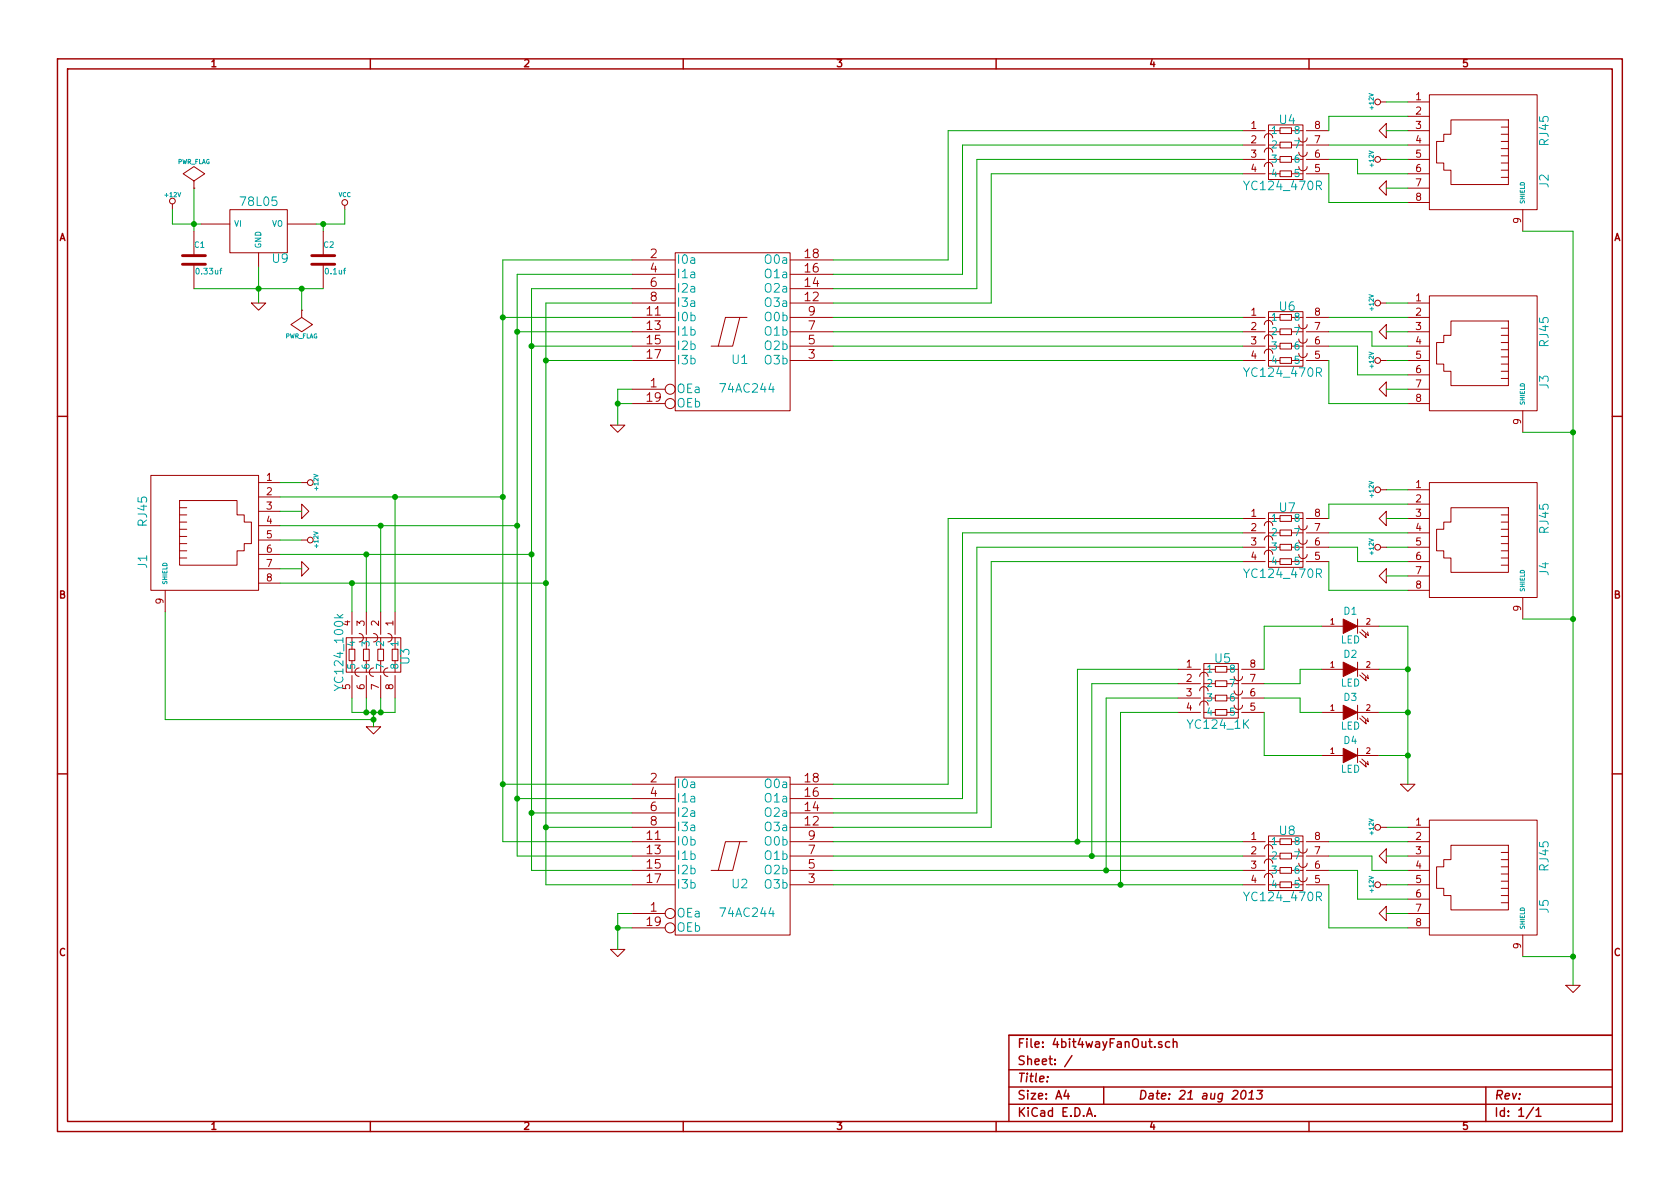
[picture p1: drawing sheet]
<svg xmlns="http://www.w3.org/2000/svg" width="297mm" height="210mm" viewBox="0 0 297 210" stroke-linecap="round" stroke-linejoin="round" font-family="sans-serif">
<g fill="none" stroke="#a00000" stroke-width=".25">
<path d="M10.2 10.4h276.6v189.7h-276.6zM11.9 12.2h273.2v186.1h-273.2zM65.5 10.4v1.8M120.8 10.4v1.8M176.1 10.4v1.8M231.4 10.4v1.8M10.2 73.6h1.7M285.1 73.6h1.7M10.2 136.8h1.7M285.1 136.8h1.7M65.5 198.3v1.8M120.8 198.3v1.8"/>
<path d="M176.1 198.3v1.8M178.4 189.2h106.7M178.4 195.3h106.7M178.4 192.2h106.7M185.2 190.4v.1M188.5 192.8l-.4 1h1M188.8 193.3v1.1M189.5 186.7l-1.3 1.9M192.1 197.4l.5-1.5 .5 1.5M192.3 197h.7M193.6 197.3v.1M195.1 192.2v3.1"/>
<path d="M205.4 184.3l-.3-.1-.3 .2 .1 .2 .5 .2v.3h-.6M206.8 184.3a.48 .48 0 0 0-.7 0v.8l.3 .1 .4-.1M207.4 184.3h.1a.36 .36 0 0 1 .6 .1v.8M207.4 183.7v1.5M219.6 193l.4-.2a.88 .88 0 0 1-.3 1.6l-.3-.3a1.19 1.19 0 0 1 .2-1.1zM220.8 194.4h.8M220.9 193.3l.5-.5-.2 1.6M222.3 192.8h1l-.6 .6 .3 .1 .2 .2-.3 .6-.5 .1-.3-.2M231.4 198.3v1.8M262.7 192.2v6.1M271.1 195.8l-1.3 2M271.6 196.3l.4-.4v1.5"/>
<path d="M271.6 197.4h.9M285.1 183.1h-106.7v15.2"/>
</g>
<g fill="none" stroke="#a00000" stroke-width=".18">
<path d="M244.1 18h1M248.9 18h3.8M252.7 16.8h19.1v20.3h-19.1zM30.5 36.1v1M34.3 33.3h.1M34.3 32l1.9-1.3-1.9-1.2-1.9 1.2 1.9 1.3v1.3M35.6 39.6h5M40.6 37.1h10.2v7.6h-10.2zM50.8 39.6h5.1M61 36.3v.8M219.7 23.1h4M219.7 25.6h4"/>
<path d="M219.7 28.2h4M219.7 30.7h4M223.5 29.5a.75 .75 0 0 1 .8-.8 .75 .75 0 0 1 .7 .8M223.5 26.9a.75 .75 0 0 1 .8-.7 .75 .75 0 0 1 .7 .7M223.5 24.4a.75 .75 0 0 1 .8-.8 .75 .75 0 0 1 .7 .8M224.3 22.1h6.1v9.6h-6.1zM224.3 23.1h2M224.3 25.6h2M224.3 28.2h2M224.3 30.7h2M226.3 30.2h2v1h-2zM226.3 27.7h2v1h-2z"/>
<path d="M226.3 25.1h2v1.1h-2zM226.3 22.6h2v1h-2zM228.3 23.1h2.1M228.3 25.6h2.1M228.3 28.2h2.1M228.3 30.7h2.1M229.6 29.5a.74 .74 0 0 0 .8 .7 .74 .74 0 0 0 .7-.7M229.6 26.9a.74 .74 0 0 0 .8 .8 .74 .74 0 0 0 .7-.8M229.6 24.4a.74 .74 0 0 0 .8 .7 .74 .74 0 0 0 .7-.7M231 23.1h3.9M231 25.6h3.9M231 28.2h3.9"/>
<path d="M231 30.7h3.9M243.8 23.1l1.3-1.3v2.6zM243.8 33.3l1.3-1.3v2.5zM244.1 28.2h1M248.9 20.6h3.8M248.9 23.1h3.8M248.9 25.6h3.8M248.9 28.2h3.8M248.9 30.7h3.8M248.9 33.3h3.8M248.9 35.8h3.8M256.5 21.2h10.2v11.4h-10.2v-2.5h-1.2v-1.3h-1.3v-3.8h1.3v-1.3h1.2z"/>
<path d="M265.4 22.5h1.3M265.4 23.7h1.3M265.4 25h1.3M265.4 26.3h1.3M265.4 27.6h1.3M265.4 28.8h1.3M265.4 30.1h1.3M265.4 31.4h1.3M269.2 37.1v3.8M34.3 40.9v4.3M34.3 46.7v4.3M44.4 53.6h2.6l-1.3 1.3z"/>
<path d="M45.7 44.7v2.5M53.3 54.9h.1M53.3 54.9v1.2l1.9 1.3-1.9 1.3-1.9-1.3 1.9-1.3M57.1 40.9v4.3M57.1 46.7v4.3M111.8 53.6h7.6M111.8 56.1h7.6M111.8 58.7h7.6M111.8 46h7.6M111.8 48.5h7.6M111.8 51h7.6M119.4 44.7h20.3v27.9h-20.3z"/>
<path d="M130.8 56.1l-1.3 5.1h-2.5M132.1 56.1h-3.8l-1.3 5.1h-1.3M139.7 53.6h7.6M139.7 56.1h7.6M139.7 58.7h7.6M139.7 46h7.6M139.7 48.5h7.6M139.7 51h7.6M219.7 56.1h4M219.7 58.7h4M223.5 59.9a.75 .75 0 0 1 .8-.7 .75 .75 0 0 1 .7 .7M223.5 57.4a.75 .75 0 0 1 .8-.8 .75 .75 0 0 1 .7 .8"/>
<path d="M224.3 55.1h6.1v9.7h-6.1zM224.3 56.1h2M224.3 58.7h2M226.3 58.2h2v1h-2zM226.3 55.6h2v1h-2zM228.3 56.1h2.1M228.3 58.7h2.1M229.6 59.9a.74 .74 0 0 0 .8 .8 .74 .74 0 0 0 .7-.8M229.6 57.4a.74 .74 0 0 0 .8 .7 .74 .74 0 0 0 .7-.7M231 56.1h3.9M231 58.7h3.9M243.8 58.7l1.3-1.3v2.5z"/>
<path d="M244.1 53.6h1M248.9 53.6h3.8M248.9 56.1h3.8M248.9 58.7h3.8M252.7 52.3h19.1v20.3h-19.1zM256.5 56.8h10.2v11.4h-10.2v-2.5h-1.2v-1.3h-1.3v-3.8h1.3v-1.3h1.2zM265.4 58h1.3M265.4 59.3h1.3M107.9 75.2h2.6l-1.3 1.2zM111.8 61.2h7.6M111.8 63.7h7.6M111.8 68.8h5.8"/>
<path d="M111.8 71.4h5.8M139.7 61.2h7.6M139.7 63.7h7.6M219.7 61.2h4M219.7 63.7h4M223.5 62.5a.75 .75 0 0 1 .8-.8 .75 .75 0 0 1 .7 .8M224.3 61.2h2M224.3 63.7h2M226.3 63.2h2v1.1h-2zM226.3 60.7h2v1h-2zM228.3 61.2h2.1M228.3 63.7h2.1"/>
<path d="M229.6 62.5a.74 .74 0 0 0 .8 .7 .74 .74 0 0 0 .7-.7M231 61.2h3.9M231 63.7h3.9M243.8 68.8l1.3-1.2v2.5zM244.1 63.7h1M248.9 61.2h3.8M248.9 63.7h3.8M248.9 66.3h3.8M248.9 68.8h3.8M248.9 71.4h3.8M265.4 60.6h1.3M265.4 61.8h1.3"/>
<path d="M265.4 63.1h1.3M265.4 64.4h1.3M265.4 65.7h1.3M265.4 66.9h1.3M269.2 72.6v3.8M26.7 84.1h19v20.3h-19zM31.7 89.8h1.3M31.7 91.1h1.3M31.7 92.3h1.3M31.7 93.6h1.3M31.7 94.9h1.3M31.7 96.1h1.3"/>
<path d="M31.7 97.4h1.3M31.7 98.7h1.3M31.7 88.5h10.2v2.6h1.3v1.2h1.2v3.8h-1.2v1.3h-1.3v2.5h-10.2zM45.7 85.3h3.8M45.7 87.9h3.8M45.7 90.4h3.8M45.7 93h3.8M45.7 95.5h3.8M45.7 98h3.8M53.3 99.3l1.3 1.3-1.3 1.2zM53.3 89.1l1.3 1.3-1.3 1.3zM53.3 85.3h1.1"/>
<path d="M53.3 95.5h1.1M219.7 91.7h4M219.7 94.2h4M219.7 96.8h4M219.7 99.3h4M223.5 98a.75 .75 0 0 1 .8-.7 .75 .75 0 0 1 .7 .7M223.5 95.5a.75 .75 0 0 1 .8-.8 .75 .75 0 0 1 .7 .8M223.5 93a.75 .75 0 0 1 .8-.8 .75 .75 0 0 1 .7 .8M224.3 90.7h6.1v9.6h-6.1zM224.3 91.7h2M224.3 94.2h2M224.3 96.8h2"/>
<path d="M224.3 99.3h2M226.3 98.8h2v1h-2zM226.3 96.3h2v1h-2zM226.3 93.7h2v1h-2zM226.3 91.2h2v1h-2zM228.3 91.7h2.1M228.3 94.2h2.1M228.3 96.8h2.1M228.3 99.3h2.1M229.6 98a.74 .74 0 0 0 .8 .8 .74 .74 0 0 0 .7-.8M229.6 95.5a.74 .74 0 0 0 .8 .7 .74 .74 0 0 0 .7-.7M229.6 93a.74 .74 0 0 0 .8 .7 .74 .74 0 0 0 .7-.7"/>
<path d="M231 91.7h3.9M231 94.2h3.9M231 96.8h3.9M231 99.3h3.9M243.8 91.7l1.3-1.3v2.6zM244.1 86.6h1M244.1 96.8h1M248.9 86.6h3.8M248.9 89.1h3.8M248.9 91.7h3.8M248.9 94.2h3.8M248.9 96.8h3.8"/>
<path d="M248.9 99.3h3.8M252.7 85.3h19.1v20.4h-19.1zM256.5 89.8h10.2v11.4h-10.2v-2.5h-1.2v-1.3h-1.3v-3.8h1.3v-1.3h1.2zM265.4 91.1h1.3M265.4 92.3h1.3M265.4 93.6h1.3M265.4 94.9h1.3M265.4 96.1h1.3M265.4 97.4h1.3M265.4 98.7h1.3M265.4 99.9h1.3M29.2 104.4v3.8"/>
<path d="M45.7 100.6h3.8M45.7 103.1h3.8M61.2 112.8h9.7v6.1h-9.7zM61.7 114.8h1v2h-1zM62.2 108.2v4M62.2 112.8v2M62.2 116.8v2.1M62.2 119.5v3.9M63.5 112a.74 .74 0 0 1 .7 .8 .74 .74 0 0 1-.7 .7M63.5 118.1a.75 .75 0 0 0-.8 .8 .75 .75 0 0 0 .8 .7M64.3 114.8h1v2h-1zM64.8 108.2v4"/>
<path d="M64.8 112.8v2M64.8 116.8v2.1M64.8 119.5v3.9M66 112a.74 .74 0 0 1 .8 .8 .74 .74 0 0 1-.8 .7M66 118.1a.75 .75 0 0 0-.7 .8 .75 .75 0 0 0 .7 .7M66.8 114.8h1v2h-1zM67.3 108.2v4M67.3 112.8v2M67.3 116.8v2.1M67.3 119.5v3.9M68.6 112a.74 .74 0 0 1 .7 .8 .74 .74 0 0 1-.7 .7M68.6 118.1a.75 .75 0 0 0-.8 .8 .75 .75 0 0 0 .8 .7"/>
<path d="M69.3 114.8h1.1v2h-1.1zM69.8 108.2v4M69.8 112.8v2M69.8 116.8v2.1M69.8 119.5v3.9M208.3 118.4h4M212.1 119.6a.75 .75 0 0 1 .8-.7 .75 .75 0 0 1 .7 .7M212.9 117.3h6v9.7h-6zM212.9 118.4h2M214.9 117.9h2v1h-2zM216.9 118.4h2M218.2 119.6a.74 .74 0 0 0 .7 .8 .74 .74 0 0 0 .8-.8"/>
<path d="M219.5 118.4h4M233.7 110.7h3.8M233.7 118.4h3.8M240 109.5v2.5M240 117.1v2.5M240 110.7h3.8M240 118.4h3.8M240.4 111.8l1.2 1-.2-.7M240.4 119.4l1.2 1-.2-.6M240.8 111.4l1.1 1-.1-.6M240.8 119l1.1 1-.1-.6M243.8 101.8l1.3-1.2v2.5z"/>
<path d="M248.9 101.8h3.8M248.9 104.4h3.8M269.2 105.7v3.8M64.8 128.5h2.5l-1.3 1.3zM111.8 138.7h7.6M119.4 137.4h20.3v27.9h-20.3zM139.7 138.7h7.6M208.3 126h4M208.3 123.4h4M208.3 120.9h4M212.1 124.7a.75 .75 0 0 1 .8-.8 .75 .75 0 0 1 .7 .8M212.1 122.2a.75 .75 0 0 1 .8-.8 .75 .75 0 0 1 .7 .8"/>
<path d="M212.9 126h2M212.9 123.4h2M212.9 120.9h2M214.9 125.5h2v1h-2zM214.9 122.9h2v1h-2zM214.9 120.4h2v1h-2zM216.9 126h2M216.9 123.4h2M216.9 120.9h2M218.2 124.7a.74 .74 0 0 0 .7 .7 .74 .74 0 0 0 .8-.7M218.2 122.2a.74 .74 0 0 0 .7 .7 .74 .74 0 0 0 .8-.7M219.5 126h4"/>
<path d="M219.5 123.4h4M219.5 120.9h4M233.7 126h3.8M233.7 133.6h3.8M240 124.7v2.5M240 132.3v2.6M240 126h3.8M240 133.6h3.8M240.4 127l1.2 1-.2-.6M240.4 134.6l1.2 1-.2-.6M240.8 126.6l1.1 1-.1-.6M240.8 134.2l1.1 1-.1-.6"/>
<path d="M247.6 138.7h2.6l-1.3 1.2zM111.8 156.5h7.6M111.8 141.2h7.6M111.8 153.9h7.6M111.8 143.8h7.6M111.8 151.4h7.6M111.8 146.3h7.6M111.8 148.8h7.6M130.8 148.8l-1.3 5.1h-2.5M132.1 148.8h-3.8l-1.3 5.1h-1.3M139.7 156.5h7.6M139.7 141.2h7.6"/>
<path d="M139.7 153.9h7.6M139.7 143.8h7.6M139.7 151.4h7.6M139.7 146.3h7.6M139.7 148.8h7.6M219.7 156.5h4M219.7 153.9h4M219.7 151.4h4M219.7 148.8h4M223.5 155.2a.75 .75 0 0 1 .8-.8 .75 .75 0 0 1 .7 .8M223.5 152.6a.75 .75 0 0 1 .8-.7 .75 .75 0 0 1 .7 .7M223.5 150.1a.75 .75 0 0 1 .8-.8 .75 .75 0 0 1 .7 .8"/>
<path d="M224.3 147.8h6.1v9.7h-6.1zM224.3 156.5h2M224.3 153.9h2M224.3 151.4h2M224.3 148.8h2M226.3 156h2v1h-2zM226.3 153.4h2v1h-2zM226.3 150.9h2v1h-2zM226.3 148.3h2v1h-2zM228.3 156.5h2.1M228.3 153.9h2.1M228.3 151.4h2.1"/>
<path d="M228.3 148.8h2.1M229.6 155.2a.74 .74 0 0 0 .8 .7 .74 .74 0 0 0 .7-.7M229.6 152.6a.74 .74 0 0 0 .8 .8 .74 .74 0 0 0 .7-.8M229.6 150.1a.74 .74 0 0 0 .8 .7 .74 .74 0 0 0 .7-.7M231 156.5h3.9M231 153.9h3.9M231 151.4h3.9M231 148.8h3.9M243.8 151.4l1.3-1.3v2.5zM244.1 146.3h1M244.1 156.5h1M248.9 156.5h3.8"/>
<path d="M248.9 153.9h3.8M248.9 151.4h3.8M248.9 146.3h3.8M248.9 148.8h3.8M248.9 159h3.8M252.7 145h19.1v20.3h-19.1zM256.5 149.5h10.2v11.4h-10.2v-2.5h-1.2v-1.3h-1.3v-3.8h1.3v-1.3h1.2zM265.4 150.7h1.3M265.4 152h1.3M265.4 153.3h1.3M265.4 154.6h1.3M265.4 155.8h1.3"/>
<path d="M265.4 157.1h1.3M265.4 158.4h1.3M265.4 159.6h1.3M107.9 167.9h2.6l-1.3 1.3zM111.8 161.5h5.8M111.8 164.1h5.8M243.8 161.5l1.3-1.2v2.5zM248.9 161.5h3.8M248.9 164.1h3.8M269.2 165.3v3.9M276.9 174.2h2.5l-1.3 1.3z"/>
<circle cx="243.6" cy="18" r=".51"/>
<circle cx="30.5" cy="35.6" r=".51"/>
<circle cx="61" cy="35.8" r=".51"/>
<circle cx="243.6" cy="28.2" r=".51"/>
<circle cx="243.6" cy="53.6" r=".51"/>
<circle cx="118.5" cy="68.8" r=".89"/>
<circle cx="118.5" cy="71.4" r=".89"/>
<circle cx="243.6" cy="63.7" r=".51"/>
<circle cx="54.9" cy="95.5" r=".51"/>
<circle cx="54.9" cy="85.3" r=".51"/>
<circle cx="243.6" cy="86.6" r=".51"/>
<circle cx="243.6" cy="96.8" r=".51"/>
<circle cx="243.6" cy="156.5" r=".51"/>
<circle cx="243.6" cy="146.3" r=".51"/>
<circle cx="118.5" cy="164.1" r=".89"/>
<circle cx="118.5" cy="161.5" r=".89"/>
</g>
<g fill="#a00000" stroke="#a00000" stroke-width=".18">
<path d="M237.5 109.5l2.5 1.2-2.5 1.3z"/>
<path d="M237.5 117.1l2.5 1.3-2.5 1.2z"/>
<path d="M237.5 124.7l2.5 1.3-2.5 1.2z"/>
<path d="M237.5 132.3l2.5 1.3-2.5 1.3z"/>
</g>
<g fill="none" stroke="#00a000" stroke-width=".18">
<path d="M245.1 18h3.8M30.5 37.1v2.5h5.1M34.3 33.3v7.6M57.1 39.6v1.3M61 37.1v2.5h-5.1M219.7 30.7h-44.4v22.9h-28M219.7 28.2h-47v22.8h-25.4M219.7 23.1h-52.1v22.9h-20.3M219.7 25.6h-49.5v22.9h-22.9M234.9 28.2h5.1v2.5h8.9M234.9 25.6h14M234.9 30.7v5.1h14"/>
<path d="M245.1 33.3h3.8M245.1 28.2h3.8M245.1 23.1h3.8M248.9 20.6h-14v2.5M34.3 51h22.8M45.7 47.2v6.4M53.3 51v3.9M88.9 56.1h22.9M91.4 58.7h20.4M111.8 53.6h-15.3v102.9h15.3M111.8 46h-22.9v102.8h22.9M111.8 48.5h-20.4v102.9h20.4"/>
<path d="M111.8 51h-17.8v102.9h17.8M147.3 58.7h72.4M147.3 56.1h72.4M234.9 58.7h7.7v2.5h6.3M234.9 56.1h14M245.1 58.7h3.8M245.1 53.6h3.8M269.2 40.9h8.9v133.3M94 61.2h17.8M96.5 63.7h15.3M109.2 71.4h2.6M111.8 68.8h-2.6v6.4"/>
<path d="M147.3 63.7h72.4M147.3 61.2h72.4M234.9 61.2h5.1v5.1h8.9M234.9 63.7v7.7h14M245.1 68.8h3.8M245.1 63.7h3.8M269.2 76.4h8.9M49.5 90.4h3.8M49.5 95.5h3.8M49.5 85.3h3.8M49.5 87.9h39.4M49.5 93h41.9"/>
<path d="M49.5 98h44.5M64.8 98v10.2M67.3 93v15.2M69.8 87.9v20.3M219.7 91.7h-52.1v47h-20.3M219.7 94.2h-49.5v47h-22.9M219.7 96.8h-47v47h-25.4M219.7 99.3h-44.4v47h-28M234.9 99.3v5.1h14M234.9 96.8h5.1v2.5h8.9M234.9 94.2h14M245.1 96.8h3.8"/>
<path d="M245.1 91.7h3.8M245.1 86.6h3.8M248.9 89.1h-14v2.6M29.2 108.2v19h36.8M49.5 100.6h3.8M49.5 103.1h47M62.2 103.1v5.1M208.3 118.4h-17.8v30.4M233.7 110.7h-10.2v7.7M233.7 118.4h-3.8v2.5h-6.4M243.8 110.7h5.1v28M243.8 118.4h5.1"/>
<path d="M245.1 101.8h3.8M269.2 109.5h8.9M62.2 123.4v2.6h7.6v-2.6M64.8 123.4v2.6M66 126v2.5M67.3 123.4v2.6M88.9 138.7h22.9M208.3 126h-10.2v30.5M208.3 120.9h-15.3v30.5M208.3 123.4h-12.7v30.5M223.5 123.4h6.4v2.6h3.8M223.5 126v7.6h10.2"/>
<path d="M243.8 126h5.1M243.8 133.6h5.1M91.4 141.2h20.4M94 143.8h17.8M96.5 146.3h15.3M147.3 148.8h72.4M147.3 151.4h72.4M147.3 153.9h72.4M147.3 156.5h72.4M234.9 148.8h14M234.9 151.4h7.7v2.5h6.3M234.9 153.9h5.1v5.1h8.9"/>
<path d="M234.9 156.5v7.6h14M245.1 151.4h3.8M245.1 156.5h3.8M245.1 146.3h3.8M109.2 164.1h2.6M111.8 161.5h-2.6v6.4M245.1 161.5h3.8M269.2 169.2h8.9"/>
</g>
<g fill="#00a000" stroke="#00a000" stroke-width=".25">
<circle cx="88.9" cy="56.1" r=".41"/>
<circle cx="91.4" cy="58.7" r=".41"/>
<circle cx="94" cy="61.2" r=".41"/>
<circle cx="96.5" cy="63.7" r=".41"/>
<circle cx="88.9" cy="87.9" r=".41"/>
<circle cx="91.4" cy="93" r=".41"/>
<circle cx="94" cy="98" r=".41"/>
<circle cx="96.5" cy="103.1" r=".41"/>
<circle cx="88.9" cy="138.7" r=".41"/>
<circle cx="91.4" cy="141.2" r=".41"/>
<circle cx="94" cy="143.8" r=".41"/>
<circle cx="96.5" cy="146.3" r=".41"/>
<circle cx="109.2" cy="71.4" r=".41"/>
<circle cx="109.2" cy="164.1" r=".41"/>
<circle cx="248.9" cy="118.4" r=".41"/>
<circle cx="248.9" cy="126" r=".41"/>
<circle cx="248.9" cy="133.6" r=".41"/>
<circle cx="69.8" cy="87.9" r=".41"/>
<circle cx="67.3" cy="93" r=".41"/>
<circle cx="64.8" cy="98" r=".41"/>
<circle cx="62.2" cy="103.1" r=".41"/>
<circle cx="67.3" cy="126" r=".41"/>
<circle cx="64.8" cy="126" r=".41"/>
<circle cx="66" cy="126" r=".41"/>
<circle cx="190.5" cy="148.8" r=".41"/>
<circle cx="193" cy="151.4" r=".41"/>
<circle cx="195.6" cy="153.9" r=".41"/>
<circle cx="198.1" cy="156.5" r=".41"/>
<circle cx="34.3" cy="39.6" r=".41"/>
<circle cx="57.1" cy="39.6" r=".41"/>
<circle cx="45.7" cy="51" r=".41"/>
<circle cx="53.3" cy="51" r=".41"/>
<circle cx="66" cy="127.2" r=".41"/>
<circle cx="278.1" cy="169.2" r=".41"/>
<circle cx="278.1" cy="109.5" r=".41"/>
<circle cx="278.1" cy="76.4" r=".41"/>
</g>
<path d="M32.3 46.7h4M32.3 45.2h4M55.1 46.7h4.1M55.1 45.2h4.1" fill="none" stroke="#a00000" stroke-width=".51"/>
<g font-size="2.1" fill="#00a0a0">
<text x="226.2" y="22">U4</text>
<text x="273.9" y="25.6" transform="rotate(-90 273.9 25.6)">RJ45</text>
<text x="220.4" y="33.7">YC124_470R</text>
<text x="273.9" y="33.2" transform="rotate(-90 273.9 33.2)">J2</text>
<text x="42.7" y="36.5">78L05</text>
<text x="48.2" y="46.6">U9</text>
<text x="119.6" y="46.7">I0a</text>
<text x="135.4" y="46.7">O0a</text>
<text x="119.6" y="49.3">I1a</text>
<text x="119.6" y="51.8">I2a</text>
<text x="135.4" y="51.8">O2a</text>
<text x="135.4" y="49.3">O1a</text>
<text x="119.6" y="54.4">I3a</text>
<text x="119.6" y="56.9">I0b</text>
<text x="119.6" y="59.4">I1b</text>
<text x="135.3" y="59.4">O1b</text>
<text x="135.3" y="56.9">O0b</text>
<text x="135.4" y="54.4">O3a</text>
<text x="226.2" y="55">U6</text>
<text x="119.6" y="62">I2b</text>
<text x="119.6" y="64.5">I3b</text>
<text x="129.5" y="64.4">U1</text>
<text x="135.3" y="64.5">O3b</text>
<text x="135.3" y="62">O2b</text>
<text x="273.9" y="61.2" transform="rotate(-90 273.9 61.2)">RJ45</text>
<text x="119.6" y="69.6">OEa</text>
<text x="127.6" y="69.5">74AC244</text>
<text x="220.4" y="66.7">YC124_470R</text>
<text x="273.9" y="68.7" transform="rotate(-90 273.9 68.7)">J3</text>
<text x="119.6" y="72.1">OEb</text>
<text x="26.1" y="93" transform="rotate(-90 26.1 93)">RJ45</text>
<text x="226.2" y="90.6">U7</text>
<text x="273.9" y="94.2" transform="rotate(-90 273.9 94.2)">RJ45</text>
<text x="26.1" y="100.5" transform="rotate(-90 26.1 100.5)">J1</text>
<text x="273.9" y="101.7" transform="rotate(-90 273.9 101.7)">J4</text>
<text x="220.4" y="102.3">YC124_470R</text>
<text x="72.5" y="117.4" transform="rotate(-90 72.5 117.4)">U3</text>
<text x="214.8" y="117.3">U5</text>
<text x="60.8" y="121.5" transform="rotate(-90 60.8 121.5)">YC124_100k</text>
<text x="210.2" y="129">YC124_1K</text>
<text x="119.6" y="139.4">I0a</text>
<text x="119.6" y="142">I1a</text>
<text x="135.4" y="142">O1a</text>
<text x="135.4" y="139.4">O0a</text>
<text x="119.6" y="144.5">I2a</text>
<text x="119.6" y="147.1">I3a</text>
<text x="119.6" y="149.6">I0b</text>
<text x="135.3" y="149.6">O0b</text>
<text x="135.4" y="147.1">O3a</text>
<text x="135.4" y="144.5">O2a</text>
<text x="226.2" y="147.7">U8</text>
<text x="119.6" y="152.1">I1b</text>
<text x="119.6" y="154.7">I2b</text>
<text x="135.3" y="154.7">O2b</text>
<text x="135.3" y="152.1">O1b</text>
<text x="273.9" y="153.9" transform="rotate(-90 273.9 153.9)">RJ45</text>
<text x="119.6" y="157.2">I3b</text>
<text x="129.5" y="157.1">U2</text>
<text x="135.3" y="157.2">O3b</text>
<text x="220.4" y="159.4">YC124_470R</text>
<text x="273.9" y="161.4" transform="rotate(-90 273.9 161.4)">J5</text>
<text x="119.6" y="162.3">OEa</text>
<text x="119.6" y="164.8">OEb</text>
<text x="127.6" y="162.2">74AC244</text>
</g>
<g font-size="2.1" fill="#a00000">
<text x="115" y="45.7">2</text>
<text x="142.3" y="45.7">18</text>
<text x="115" y="48.3">4</text>
<text x="115" y="50.8">6</text>
<text x="115" y="53.3">8</text>
<text x="142.3" y="53.3">12</text>
<text x="142.3" y="50.8">14</text>
<text x="142.3" y="48.3">16</text>
<text x="114.4" y="55.9">11</text>
<text x="114.4" y="58.4">13</text>
<text x="142.9" y="58.4">7</text>
<text x="142.9" y="55.9">9</text>
<text x="114.4" y="61">15</text>
<text x="114.4" y="63.5">17</text>
<text x="142.9" y="63.5">3</text>
<text x="142.9" y="61">5</text>
<text x="114.4" y="71.1">19</text>
<text x="115" y="68.6">1</text>
<text x="115" y="138.4">2</text>
<text x="115" y="141">4</text>
<text x="115" y="143.5">6</text>
<text x="142.3" y="143.5">14</text>
<text x="142.3" y="141">16</text>
<text x="142.3" y="138.4">18</text>
<text x="114.4" y="148.6">11</text>
<text x="115" y="146">8</text>
<text x="142.3" y="146">12</text>
<text x="142.9" y="148.6">9</text>
<text x="114.4" y="151.1">13</text>
<text x="114.4" y="153.7">15</text>
<text x="142.9" y="153.7">5</text>
<text x="142.9" y="151.1">7</text>
<text x="114.4" y="156.2">17</text>
<text x="115" y="161.3">1</text>
<text x="142.9" y="156.2">3</text>
<text x="114.4" y="163.8">19</text>
<text x="179.9" y="185.4">File: 4bit4wayFanOut.sch</text>
<text x="179.9" y="191.5">Title:</text>
<text x="179.9" y="188.4">Sheet: /</text>
<text x="179.9" y="197.6">KiCad E.D.A.</text>
<text x="179.9" y="194.5">Size: A4</text>
<text x="201.2" y="194.5">Date: 21 aug 2013</text>
<text x="264.2" y="194.5">Rev:</text>
<text x="264.2" y="197.6">Id: 1/1</text>
</g>
<g font-size="1.8" fill="#a00000">
<text x="37.3" y="11.9">1</text>
<text x="92.7" y="11.9">2</text>
<text x="148" y="11.9">3</text>
<text x="203.3" y="11.9">4</text>
<text x="258.6" y="11.9">5</text>
<text x="250.3" y="17.8">1</text>
<text x="221.2" y="22.9">1</text>
<text x="232.5" y="22.9">8</text>
<text x="250.3" y="20.3">2</text>
<text x="250.3" y="22.9">3</text>
<text x="221.2" y="25.4">2</text>
<text x="221.2" y="27.9">3</text>
<text x="232.5" y="27.9">6</text>
<text x="232.5" y="25.4">7</text>
<text x="250.3" y="25.4">4</text>
<text x="250.3" y="27.9">5</text>
<text x="221.2" y="30.5">4</text>
<text x="232.5" y="30.5">5</text>
<text x="250.3" y="30.5">6</text>
<text x="250.3" y="33">7</text>
<text x="250.3" y="35.6">8</text>
<text x="269" y="39.5" transform="rotate(-90 269 39.5)">9</text>
<text x="10.4" y="42.7">A</text>
<text x="285.3" y="42.7">A</text>
<text x="250.3" y="53.3">1</text>
<text x="221.2" y="55.9">1</text>
<text x="221.2" y="58.4">2</text>
<text x="232.5" y="58.4">7</text>
<text x="232.5" y="55.9">8</text>
<text x="250.3" y="55.9">2</text>
<text x="250.3" y="58.4">3</text>
<text x="221.2" y="61">3</text>
<text x="221.2" y="63.5">4</text>
<text x="232.5" y="63.5">5</text>
<text x="232.5" y="61">6</text>
<text x="250.3" y="61">4</text>
<text x="250.3" y="63.5">5</text>
<text x="250.3" y="66">6</text>
<text x="250.3" y="68.6">7</text>
<text x="250.3" y="71.1">8</text>
<text x="269" y="75" transform="rotate(-90 269 75)">9</text>
<text x="47.1" y="85.1">1</text>
<text x="47.1" y="87.6">2</text>
<text x="250.3" y="86.4">1</text>
<text x="250.3" y="88.9">2</text>
<text x="47.1" y="90.2">3</text>
<text x="47.1" y="92.7">4</text>
<text x="47.1" y="95.2">5</text>
<text x="221.2" y="91.4">1</text>
<text x="221.2" y="94">2</text>
<text x="232.5" y="94">7</text>
<text x="232.5" y="91.4">8</text>
<text x="250.3" y="91.4">3</text>
<text x="250.3" y="94">4</text>
<text x="47.1" y="97.8">6</text>
<text x="47.1" y="100.3">7</text>
<text x="221.2" y="96.5">3</text>
<text x="221.2" y="99.1">4</text>
<text x="232.5" y="99.1">5</text>
<text x="232.5" y="96.5">6</text>
<text x="250.3" y="96.5">5</text>
<text x="250.3" y="99.1">6</text>
<text x="250.3" y="101.6">7</text>
<text x="10.4" y="105.9">B</text>
<text x="29" y="106.8" transform="rotate(-90 29 106.8)">9</text>
<text x="47.1" y="102.9">8</text>
<text x="250.3" y="104.1">8</text>
<text x="285.3" y="105.9">B</text>
<text x="62" y="110.7" transform="rotate(-90 62 110.7)">4</text>
<text x="64.5" y="110.7" transform="rotate(-90 64.5 110.7)">3</text>
<text x="67.1" y="110.7" transform="rotate(-90 67.1 110.7)">2</text>
<text x="69.6" y="110.7" transform="rotate(-90 69.6 110.7)">1</text>
<text x="269" y="108" transform="rotate(-90 269 108)">9</text>
<text x="209.8" y="118.1">1</text>
<text x="221" y="118.1">8</text>
<text x="62" y="121.9" transform="rotate(-90 62 121.9)">5</text>
<text x="64.5" y="121.9" transform="rotate(-90 64.5 121.9)">6</text>
<text x="67.1" y="121.9" transform="rotate(-90 67.1 121.9)">7</text>
<text x="69.6" y="121.9" transform="rotate(-90 69.6 121.9)">8</text>
<text x="209.8" y="120.6">2</text>
<text x="209.8" y="123.2">3</text>
<text x="209.8" y="125.7">4</text>
<text x="221" y="125.7">5</text>
<text x="221" y="123.2">6</text>
<text x="221" y="120.6">7</text>
<text x="221.2" y="148.6">1</text>
<text x="232.5" y="148.6">8</text>
<text x="250.3" y="146">1</text>
<text x="250.3" y="148.6">2</text>
<text x="221.2" y="151.1">2</text>
<text x="221.2" y="153.7">3</text>
<text x="232.5" y="153.7">6</text>
<text x="232.5" y="151.1">7</text>
<text x="250.3" y="151.1">3</text>
<text x="250.3" y="153.7">4</text>
<text x="221.2" y="156.2">4</text>
<text x="232.5" y="156.2">5</text>
<text x="250.3" y="156.2">5</text>
<text x="250.3" y="158.7">6</text>
<text x="250.3" y="161.3">7</text>
<text x="250.3" y="163.8">8</text>
<text x="269" y="167.7" transform="rotate(-90 269 167.7)">9</text>
<text x="10.4" y="169.1">C</text>
<text x="285.3" y="169.1">C</text>
<text x="37.3" y="199.8">1</text>
<text x="92.7" y="199.8">2</text>
<text x="148" y="199.8">3</text>
<text x="203.3" y="199.8">4</text>
<text x="258.6" y="199.8">5</text>
</g>
<g font-size="1.8" fill="#00a0a0">
<text x="224.7" y="23.7">1</text>
<text x="229" y="23.7">8</text>
<text x="224.7" y="26.3">2</text>
<text x="224.7" y="28.8">3</text>
<text x="229" y="28.8">6</text>
<text x="229" y="26.3">7</text>
<text x="224.7" y="31.4">4</text>
<text x="229" y="31.4">5</text>
<text x="224.7" y="56.8">1</text>
<text x="224.7" y="59.3">2</text>
<text x="229" y="59.3">7</text>
<text x="229" y="56.8">8</text>
<text x="224.7" y="61.8">3</text>
<text x="224.7" y="64.4">4</text>
<text x="229" y="64.4">5</text>
<text x="229" y="61.8">6</text>
<text x="224.7" y="92.3">1</text>
<text x="224.7" y="94.9">2</text>
<text x="229" y="94.9">7</text>
<text x="229" y="92.3">8</text>
<text x="224.7" y="97.4">3</text>
<text x="224.7" y="99.9">4</text>
<text x="229" y="99.9">5</text>
<text x="229" y="97.4">6</text>
<text x="237" y="113.8">LED</text>
<text x="237.6" y="108.8">D1</text>
<text x="62.9" y="118.4" transform="rotate(-90 62.9 118.4)">5</text>
<text x="62.9" y="114.2" transform="rotate(-90 62.9 114.2)">4</text>
<text x="65.4" y="118.4" transform="rotate(-90 65.4 118.4)">6</text>
<text x="65.4" y="114.2" transform="rotate(-90 65.4 114.2)">3</text>
<text x="67.9" y="118.4" transform="rotate(-90 67.9 118.4)">7</text>
<text x="67.9" y="114.2" transform="rotate(-90 67.9 114.2)">2</text>
<text x="70.5" y="118.4" transform="rotate(-90 70.5 118.4)">8</text>
<text x="70.5" y="114.2" transform="rotate(-90 70.5 114.2)">1</text>
<text x="213.3" y="119">1</text>
<text x="217.5" y="119">8</text>
<text x="237.6" y="116.4">D2</text>
<text x="213.3" y="121.5">2</text>
<text x="213.3" y="124.1">3</text>
<text x="217.5" y="124.1">6</text>
<text x="217.5" y="121.5">7</text>
<text x="237" y="121.5">LED</text>
<text x="237.6" y="124">D3</text>
<text x="213.3" y="126.6">4</text>
<text x="217.5" y="126.6">5</text>
<text x="237" y="129.1">LED</text>
<text x="237.6" y="131.6">D4</text>
<text x="237" y="136.7">LED</text>
<text x="224.7" y="149.5">1</text>
<text x="229" y="149.5">8</text>
<text x="224.7" y="152">2</text>
<text x="224.7" y="154.6">3</text>
<text x="229" y="154.6">6</text>
<text x="229" y="152">7</text>
<text x="224.7" y="157.1">4</text>
<text x="229" y="157.1">5</text>
</g>
<g font-size="1.4" fill="#00a0a0">
<text x="41.4" y="40.1">VI</text>
<text x="48" y="40.1">VO</text>
<text x="34.4" y="43.9">C1</text>
<text x="46.2" y="43.9" transform="rotate(-90 46.2 43.9)">GND</text>
<text x="57.3" y="43.9">C2</text>
<text x="34.8" y="48.6">0.33uf</text>
<text x="57.6" y="48.6">0.1uf</text>
</g>
<g font-size="1.4" fill="#a00000">
<text x="235.2" y="110.5">1</text>
<text x="241.6" y="110.5">2</text>
<text x="235.2" y="118.1">1</text>
<text x="241.6" y="118.1">2</text>
<text x="235.2" y="125.7">1</text>
<text x="241.6" y="125.7">2</text>
<text x="235.2" y="133.3">1</text>
<text x="241.6" y="133.3">2</text>
</g>
<g font-size="1.1" fill="#00a0a0">
<text x="242.9" y="19.2" transform="rotate(-90 242.9 19.2)">+12V</text>
<text x="31.3" y="29">PWR_FLAG</text>
<text x="242.9" y="29.4" transform="rotate(-90 242.9 29.4)">+12V</text>
<text x="29.2" y="34.9">+12V</text>
<text x="59.8" y="34.9">VCC</text>
<text x="269.6" y="36.1" transform="rotate(-90 269.6 36.1)">SHIELD</text>
<text x="50.3" y="59.9">PWR_FLAG</text>
<text x="242.9" y="54.8" transform="rotate(-90 242.9 54.8)">+12V</text>
<text x="242.9" y="65" transform="rotate(-90 242.9 65)">+12V</text>
<text x="269.6" y="71.6" transform="rotate(-90 269.6 71.6)">SHIELD</text>
<text x="56.3" y="86.6" transform="rotate(-90 56.3 86.6)">+12V</text>
<text x="242.9" y="87.8" transform="rotate(-90 242.9 87.8)">+12V</text>
<text x="56.3" y="96.7" transform="rotate(-90 56.3 96.7)">+12V</text>
<text x="242.9" y="98" transform="rotate(-90 242.9 98)">+12V</text>
<text x="29.6" y="103.4" transform="rotate(-90 29.6 103.4)">SHIELD</text>
<text x="269.6" y="104.6" transform="rotate(-90 269.6 104.6)">SHIELD</text>
<text x="242.9" y="147.5" transform="rotate(-90 242.9 147.5)">+12V</text>
<text x="242.9" y="157.7" transform="rotate(-90 242.9 157.7)">+12V</text>
<text x="269.6" y="164.3" transform="rotate(-90 269.6 164.3)">SHIELD</text>
</g>
</svg>
